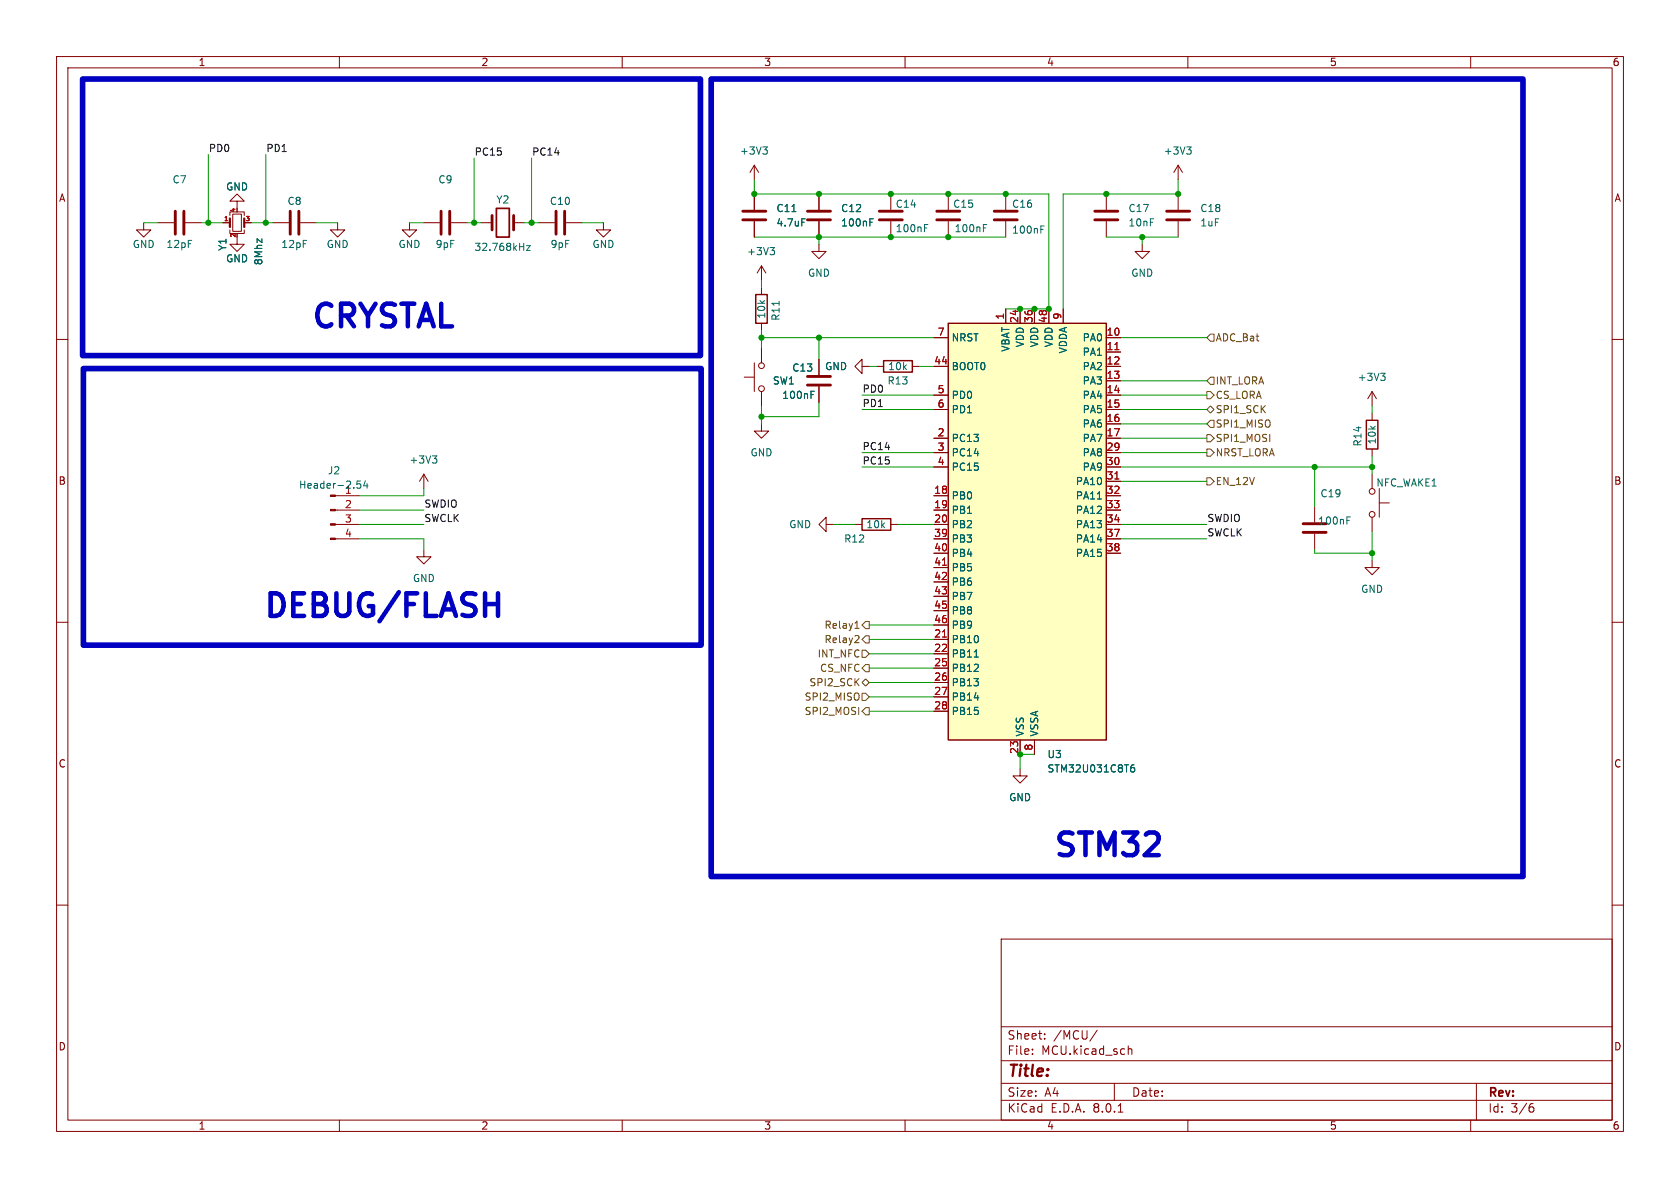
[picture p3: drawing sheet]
<svg xmlns="http://www.w3.org/2000/svg" width="297mm" height="210mm" viewBox="0 0 297 210" stroke-linecap="round" stroke-linejoin="round" font-family="sans-serif">
<g fill="none" stroke="#840000" stroke-width=".18">
<path d="M10 10h277v190h-277zM12 12h273v186h-273zM60 10v2M110 10v2M160 10v2M210 10v2M260 10v2M25.4 39.4v1.2h1.3l-1.3 1.3-1.3-1.3h1.3M27.9 39.4h2.8M32.8 39.4h2.8M39.4 39.4h1.2M40.6 38.1v-.6h2.6v.6"/>
<path d="M41.1 37.8h1.6v3.1h-1.6zM43.2 39.4h1.2M59.7 39.4v1.2h1.3l-1.3 1.3-1.3-1.3h1.3M95.2 39.4h2.8M100.1 39.4h2.8M106.7 39.4v1.2h1.2l-1.2 1.3-1.3-1.3h1.3M133.3 34.3v2.8M133.3 39.1v2.8M144.8 34.3v2.8M144.8 39.1v2.8M157.5 34.3v2.8M157.5 39.1v2.8"/>
<path d="M177.8 34.3v2.8M177.8 39.1v2.8M195.6 34.3v2.8M195.6 39.1v2.8M208.3 29.2v2.6M208.3 34.3v2.8M208.3 39.1v2.8M208.3 29.2l-.8 1.3M208.3 29.2l.7 1.3M10 60h2M40.6 40.6v.7h2.6v-.7M41.9 41.9v1.3h1.3l-1.3 1.3-1.3-1.3h1.3"/>
<path d="M134.6 47v2.5M134.6 47l-.7 1.3M134.6 47l.8 1.3M201.9 43.2v1.3h1.3l-1.3 1.2-1.2-1.2h1.2M285 60h2M131.6 66.7h1.7M133.3 64.1v5.1M134.6 74.9v1.3h1.3l-1.3 1.3-1.3-1.3h1.3M134.6 61.6v2.5M134.6 69.2v2.6M144.8 63.5v2.8M144.8 68.3v2.8"/>
<path d="M152.4 64.8v-1.3l-1.3 1.3 1.3 1.2v-1.2h1.3M154.9 64.8h1.3M161.3 64.8h1.3M242.6 69.2v2.6M242.6 73v1.3M242.6 79.4v1.2M242.6 69.2l.7 1.3M242.6 69.2l-.8 1.3M59.3 92.7h4.2M59.3 95.3h4.2M59.3 90.2h4.2M59.3 87.6h4.2"/>
<path d="M74.9 97.2v1.2h1.3l-1.3 1.3-1.2-1.3h1.2M74.9 83.8l-.7 1.3M74.9 83.8v2.6M74.9 83.8l.8 1.3M146 92.7v-1.3l-1.2 1.3 1.2 1.3v-1.3h1.3M151.1 92.7h1.3M157.5 92.7h1.2M232.4 89.5v2.8M232.4 94.4v2.8M10 110h2M285 110h2M10 160h2"/>
<path d="M285 160h2M177 166h108v32h-108zM60 198v2M110 198v2M160 198v2M177 194.5h108M177 191.5h108M177 187.5h108M177 181.5h108M182.5 186.3v.1M182.5 185.5v.1M184.7 183.6v.1"/>
<path d="M184.7 182.8v.1M194 182.1l-1.3 2M197 191.5v3M197.7 196.6h.8M199.5 184.9v1.5M199.5 185.5l.2-.1 .3 .1 .1 .9M210 198v2M260 198v2M261 191.5v6.5M270.6 195.7h.3l.3 .3-.1 .5-.5 .1M271 195.1l-.4 .1"/>
<circle cx="134.6" cy="64.6" r=".51"/>
<circle cx="134.6" cy="68.7" r=".51"/>
</g>
<g fill="none" stroke="#840000" stroke-width=".51">
<path d="M31 37.3v4.1M32.5 37.3v4.1M98.3 37.3v4.1M99.8 37.3v4.1M131.3 38.9h4.1M131.3 37.3h4.1M142.7 38.9h4.1M142.7 37.3h4.1M155.4 38.9h4.1M155.4 37.3h4.1M175.8 38.9h4M175.8 37.3h4"/>
<path d="M193.5 38.9h4.1M193.5 37.3h4.1M206.2 38.9h4.1M206.2 37.3h4.1M142.7 66.5h4.1M142.7 68.1h4.1M230.4 92.6h4M230.4 94.1h4"/>
</g>
<g fill="none" stroke="#006464" stroke-width=".18">
<path d="M140 37.4h.7M141.7 38.7h.7M153.8 39.3h.4M153.8 38.7h.6M163.4 39.7h.6M184 39.9h.6M209.8 26h.8l-.4 .5M210.3 26.5l.3 .2v.3l-.3 .2M136.1 43.8h.8l-.4 .4M136.7 44.2l.2 .3v.3l-.2 .2M163.4 40.3h.5M184 40.6h.4"/>
<path d="M143.4 69.8h.4M143.4 69.2h.6M244.1 66h.8l-.5 .5M244.6 66.5l.3 .2v.3l-.3 .3M63.1 85h.6M63.1 85.6l.5-.1 .2 .3-.1 .4h-.6M64.6 85l-.3 .9h.8M64.9 85.5v.8M76.4 80.6h.8l-.4 .5M77 81.1l.2 .2v.3l-.2 .3M238.1 92h.4M238.1 91.4h.6"/>
</g>
<path d="M156.2 63.8h5.1v2h-5.1zM241.6 74.3h2v5.1h-2zM152.4 91.7h5.1v2h-5.1z" fill="none" stroke="#840000" stroke-width=".25"/>
<path d="M40.6 38.6v1.5M43.2 38.6v1.5" fill="none" stroke="#840000" stroke-width=".38"/>
<g fill="#840000" stroke="#840000" stroke-width=".18">
<path d="M58.4 95.1h.9v.3h-.9z"/>
<path d="M58.4 92.6h.9v.2h-.9z"/>
<path d="M58.4 90h.9v.3h-.9z"/>
<path d="M58.4 87.5h.9v.3h-.9z"/>
</g>
<path d="M167.6 57.2h28v73.6h-28z" fill="#ffffc2"/>
<path d="M133.6 52.1h2v5.1h-2zM167.6 57.2h28v73.6h-28z" fill="none" stroke="#840000" stroke-width=".25"/>
<g fill="none" stroke="#840000" stroke-width=".18">
<path d="M39.4 39.4h1.2M41.9 35.6h1.3l-1.3-1.3-1.3 1.3h1.3v1.2M43.2 39.4h1.2M48.3 39.4h2.8M53.1 39.4h2.8M72.4 39.4v1.2h1.3l-1.3 1.3-1.3-1.3h1.3M74.9 39.4h2.8M79.8 39.4h2.7M85.1 39.4h1.9M90.8 39.4h1.9M133.3 29.2l-.7 1.3M133.3 29.2v2.6"/>
<path d="M133.3 34.3v2.8M133.3 39.1v2.8M133.3 29.2l.8 1.3M144.8 34.3v2.8M144.8 39.1v2.8M167.6 34.3v2.8M167.6 39.1v2.8M134.6 50.8v1.3M134.6 57.2v1.2M144.8 43.2v1.3h1.2l-1.2 1.2-1.3-1.2h1.3M165.1 59.7h2.5M177.8 54.6v2.6"/>
<path d="M180.3 54.6v2.6M182.9 54.6v2.6M185.4 54.6v2.6M188 54.6v2.6M195.6 59.7h2.5M134.6 61.6v2.5M134.6 69.2v2.6M144.8 63.5v2.8M144.8 68.3v2.8M165.1 64.8h2.5M165.1 69.9h2.5M165.1 72.4h2.5"/>
<path d="M165.1 77.5h2.5M195.6 62.2h2.5M195.6 64.8h2.5M195.6 67.3h2.5M195.6 69.9h2.5M195.6 72.4h2.5M195.6 74.9h2.5M195.6 77.5h2.5M165.1 87.6h2.5M165.1 90.2h2.5M165.1 92.7h2.5M165.1 80h2.5"/>
<path d="M165.1 82.6h2.5M165.1 95.3h2.5M165.1 97.8h2.5M195.6 87.6h2.5M195.6 90.2h2.5M195.6 92.7h2.5M195.6 80h2.5M195.6 82.6h2.5M195.6 85.1h2.5M195.6 95.3h2.5M195.6 97.8h2.5M242.6 99.1v1.2h-1.3l1.3 1.3 1.2-1.3h-1.2"/>
<path d="M242.6 83.8v2.6M242.6 91.4v2.6M243.8 88.9h1.8M243.8 86.4v5M165.1 113h2.5M165.1 115.6h2.5M165.1 118.1h2.5M165.1 100.3h2.5M165.1 102.9h2.5M165.1 105.4h2.5M165.1 108h2.5M165.1 110.5h2.5"/>
<path d="M165.1 120.7h2.5M165.1 123.2h2.5M165.1 125.7h2.5M180.3 135.9v1.3h1.3l-1.3 1.2-1.2-1.2h1.2M180.3 130.8v2.6M182.9 130.8v2.6"/>
<circle cx="242.6" cy="90.9" r=".51"/>
<circle cx="242.6" cy="86.9" r=".51"/>
</g>
<path d="M197.1 61.8h.7M166.6 99.9h.7M197.1 84.7h.7M166.6 112.6h.7" fill="none" stroke="#a90000" stroke-width=".18"/>
<g fill="none" stroke="#006464" stroke-width=".18">
<path d="M134.9 26h.7l-.4 .5M135.4 26.5l.2 .2v.3l-.2 .2M140 37.4h.7M141.7 38.7h.7M153.8 38.7h.6M153.8 39.3h.4M173.8 39.7h.7M93.1 43.4h.6l-.6 .9h.6M137.7 53.3v.7M173.8 40.3h.5M143.4 69.8h.4M143.4 69.2h.6"/>
<path d="M194 88.2h.7M172.2 116.1h.8M199.9 135.9l.2-.2h.4l.1 .2v.3l-.2 .3-.4-.1-.1-.2M200.5 135.2l-.4 .1-.2 .4"/>
</g>
<path d="M51.3 37.3v4.1M52.8 37.3v4.1M78 37.3v4.1M79.5 37.3v4.1M87 38.1v2.5M90.8 38.1v2.5M165.6 38.9h4.1M165.6 37.3h4.1" fill="none" stroke="#840000" stroke-width=".51"/>
<path d="M87.8 36.8h2.2v5.1h-2.2z" fill="none" stroke="#840000" stroke-width=".3"/>
<g fill="none" stroke="#725600" stroke-width=".18">
<path d="M214 59.1h.6v1.2h-.6l-.6-.6zM213.4 72.4l.6-.6 .6 .6-.6 .6zM213.4 76.8h.6l.6 .7-.6 .6h-.6zM213.4 69.2h.6l.6 .7-.6 .6h-.6zM213.4 79.4h.6l.6 .6-.6 .6h-.6zM214 74.3h.6v1.3h-.6l-.6-.7zM214 66.7h.6v1.2h-.6l-.6-.6zM213.4 84.5h.6l.6 .6-.6 .6h-.6zM151.1 111.1h.8M151.4 110l.1-.2v1.3M151.6 112.3l.3 .3-.1 .3-.7 .7h.8M152.4 114.9h.6l.7 .7-.7 .6h-.6z"/>
<path d="M153 109.9h.7v1.2h-.7l-.6-.6zM153 112.4h.7v1.3h-.7l-.6-.7zM153 117.5h.7v1.2h-.7l-.6-.6zM152.4 120.7l.6-.7 .7 .7-.7 .6zM152.4 122.6h.6l.7 .6-.7 .6h-.6zM153 125.1h.7v1.3h-.7l-.6-.7z"/>
</g>
<path d="M85.8 106.8h2.2M88 104.9v4" fill="none" stroke="#0000c2" stroke-width=".8"/>
<path d="M14.6 14h109.2v48.9h-109.2zM125.7 14h143.5v140.9h-143.5zM14.7 65.2h109.3v48.8h-109.3z" fill="none" stroke="#0000c2" stroke-width="1"/>
<g fill="none" stroke="#009600" stroke-width=".18">
<path d="M25.4 39.4h2.5M35.6 39.4h3.8M36.8 27.3v12.1M44.4 39.4h3.9M47 27.3v12.1M55.9 39.4h3.8M72.4 39.4h2.5M82.5 39.4h2.6M83.8 27.9v11.5M92.7 39.4h2.5M94 27.9v11.5M102.9 39.4h3.8"/>
<path d="M133.3 31.8v2.5h52.1v20.3h-7.6M208.3 31.8v2.5h-20.3v20.3M133.3 41.9h44.5M134.6 59.7h30.5M134.6 49.5v1.3M134.6 58.4v3.2M144.8 41.9v1.3M144.8 59.7v3.8M195.6 41.9h12.7M198.1 59.7h15.3M201.9 41.9v1.3M134.6 71.8v3.1"/>
<path d="M144.8 71.1v2.6h-10.2M152.4 69.9h12.7M152.4 72.4h12.7M153.7 64.8h1.2M162.6 64.8h2.5M198.1 69.9h15.3M198.1 77.5h15.3M198.1 67.3h15.3M198.1 72.4h15.3M198.1 74.9h15.3M242.6 71.8v1.2M63.5 92.7h11.4"/>
<path d="M63.5 90.2h11.4M63.5 95.3h11.4v1.9M74.9 86.4v1.2h-11.4M147.3 92.7h3.8M152.4 82.6h12.7M152.4 80h12.7M158.7 92.7h6.4M198.1 82.6h44.5M198.1 92.7h15.3M198.1 80h15.3M198.1 95.3h15.3M198.1 85.1h15.3"/>
<path d="M232.4 82.6v6.9M232.4 97.2v.6h10.2M242.6 80.6v3.2M242.6 94v5.1M153.7 115.6h11.4M153.7 110.5h11.4M153.7 113h11.4M153.7 118.1h11.4M153.7 120.7h11.4M153.7 125.7h11.4M153.7 123.2h11.4M182.9 133.4h-2.6v2.5"/>
</g>
<g fill="#009600" stroke="#009600" stroke-width=".18">
<circle cx="167.6" cy="34.3" r=".46"/>
<circle cx="157.5" cy="34.3" r=".46"/>
<circle cx="182.9" cy="54.6" r=".46"/>
<circle cx="185.4" cy="54.6" r=".46"/>
<circle cx="177.8" cy="34.3" r=".46"/>
<circle cx="180.3" cy="54.6" r=".46"/>
<circle cx="232.4" cy="82.6" r=".46"/>
<circle cx="242.6" cy="82.6" r=".46"/>
<circle cx="195.6" cy="34.3" r=".46"/>
<circle cx="201.9" cy="41.9" r=".46"/>
<circle cx="208.3" cy="34.3" r=".46"/>
<circle cx="167.6" cy="41.9" r=".46"/>
<circle cx="157.5" cy="41.9" r=".46"/>
<circle cx="144.8" cy="59.7" r=".46"/>
<circle cx="134.6" cy="59.7" r=".46"/>
<circle cx="144.8" cy="34.3" r=".46"/>
<circle cx="133.3" cy="34.3" r=".46"/>
<circle cx="144.8" cy="41.9" r=".46"/>
<circle cx="134.6" cy="73.7" r=".46"/>
<circle cx="242.6" cy="97.8" r=".46"/>
<circle cx="180.3" cy="133.4" r=".46"/>
<circle cx="83.8" cy="39.4" r=".46"/>
<circle cx="94" cy="39.4" r=".46"/>
<circle cx="36.8" cy="39.4" r=".46"/>
<circle cx="47" cy="39.4" r=".46"/>
</g>
<g font-size="5.6" fill="#0000c2">
<text x="54.5" y="59.1">CRYSTAL</text>
<text x="46.1" y="110.3">DEBUG/FLASH</text>
<text x="185.8" y="152.6">STM32</text>
</g>
<text font-size="2.8" fill="#840000" x="178" y="190.9">Title:</text>
<g font-size="2.1" fill="#840000">
<text x="178" y="184">Sheet:</text>
<text x="186.2" y="184">/MCU/</text>
<text x="178" y="186.7">File:</text>
<text x="184.1" y="186.7">MCU.kicad_sch</text>
<text x="178" y="196.9">KiCad</text>
<text x="178" y="194.1">Size:</text>
<text x="184.7" y="194.1">A4</text>
<text x="185.7" y="196.9">E.D.A.</text>
<text x="193.3" y="196.9">8.0.1</text>
<text x="200" y="194.1">Date:</text>
<text x="263" y="194.3">Rev:</text>
<text x="263" y="196.9">Id:</text>
<text x="267.1" y="196.9">3/6</text>
</g>
<g font-size="1.8" fill="#840000">
<text x="35" y="11.9">1</text>
<text x="85" y="11.9">2</text>
<text x="135" y="11.9">3</text>
<text x="185" y="11.9">4</text>
<text x="235" y="11.9">5</text>
<text x="285" y="11.9">6</text>
<text x="10.3" y="35.9">A</text>
<text x="285.3" y="35.9">A</text>
<text x="10.3" y="85.9">B</text>
<text x="285.3" y="85.9">B</text>
<text x="10.3" y="135.9">C</text>
<text x="285.3" y="135.9">C</text>
<text x="10.3" y="185.9">D</text>
<text x="285.3" y="185.9">D</text>
<text x="35" y="199.9">1</text>
<text x="85" y="199.9">2</text>
<text x="135" y="199.9">3</text>
<text x="185" y="199.9">4</text>
<text x="235" y="199.9">5</text>
<text x="285" y="199.9">6</text>
</g>
<g font-size="1.8" fill="#0f0f0f">
<text x="36.8" y="27">PD0</text>
<text x="47" y="27">PD1</text>
<text x="83.8" y="27.6">PC15</text>
<text x="94" y="27.6">PC14</text>
<text x="152.4" y="69.5">PD0</text>
<text x="152.4" y="72">PD1</text>
<text x="152.4" y="82.2">PC15</text>
<text x="152.4" y="79.7">PC14</text>
<text x="74.9" y="89.8">SWDIO</text>
<text x="74.9" y="92.4">SWCLK</text>
<text x="213.4" y="94.9">SWCLK</text>
<text x="213.4" y="92.4">SWDIO</text>
</g>
<g font-size="1.8" fill="#006464">
<text x="130.7" y="27.5">+3V3</text>
<text x="205.6" y="27.5">+3V3</text>
<text x="30.4" y="32.6">C7</text>
<text x="39.9" y="33.9">GND</text>
<text x="77.4" y="32.6">C9</text>
<text x="50.7" y="36.4">C8</text>
<text x="87.6" y="36.2">Y2</text>
<text x="97.1" y="36.4">C10</text>
<text x="137.2" y="37.7">C11</text>
<text x="137.2" y="40.2">4.7uF</text>
<text x="148.6" y="40.2">100nF</text>
<text x="148.6" y="37.7">C12</text>
<text x="158.3" y="41.2">100nF</text>
<text x="158.3" y="36.9">C14</text>
<text x="168.4" y="36.9">C15</text>
<text x="168.7" y="41.2">100nF</text>
<text x="178.8" y="41.5">100nF</text>
<text x="178.8" y="36.9">C16</text>
<text x="199.4" y="37.7">C17</text>
<text x="199.4" y="40.2">10nF</text>
<text x="212.1" y="40.2">1uF</text>
<text x="212.1" y="37.7">C18</text>
<text x="23.4" y="44">GND</text>
<text x="29.3" y="44">12pF</text>
<text x="39.9" y="46.6">GND</text>
<text x="40.2" y="44.4" transform="rotate(-90 40.2 44.4)">Y1</text>
<text x="46.6" y="47" transform="rotate(-90 46.6 47)">8Mhz</text>
<text x="49.6" y="44">12pF</text>
<text x="57.7" y="44">GND</text>
<text x="70.4" y="44">GND</text>
<text x="76.9" y="44">9pF</text>
<text x="83.8" y="44.6">32.768kHz</text>
<text x="97.2" y="44">9pF</text>
<text x="104.6" y="44">GND</text>
<text x="132" y="45.3">+3V3</text>
<text x="142.7" y="49.1">GND</text>
<text x="199.9" y="49.1">GND</text>
<text x="135.5" y="56.4" transform="rotate(-90 135.5 56.4)">10k</text>
<text x="138" y="56.8" transform="rotate(-90 138 56.8)">R11</text>
<text x="140" y="65.9">C13</text>
<text x="145.8" y="65.6">GND</text>
<text x="156.9" y="65.6">10k</text>
<text x="168.1" y="65.6">BOOT0</text>
<text x="168.1" y="60.6">NRST</text>
<text x="178.7" y="62.3" transform="rotate(-90 178.7 62.3)">VBAT</text>
<text x="181.2" y="61.5" transform="rotate(-90 181.2 61.5)">VDD</text>
<text x="183.7" y="61.5" transform="rotate(-90 183.7 61.5)">VDD</text>
<text x="186.3" y="61.5" transform="rotate(-90 186.3 61.5)">VDD</text>
<text x="188.8" y="62.6" transform="rotate(-90 188.8 62.6)">VDDA</text>
<text x="191.3" y="60.6">PA0</text>
<text x="191.3" y="63.1">PA1</text>
<text x="191.3" y="65.6">PA2</text>
<text x="136.5" y="68.2">SW1</text>
<text x="138.2" y="70.7">100nF</text>
<text x="156.8" y="68.2">R13</text>
<text x="168.1" y="70.7">PD0</text>
<text x="191.3" y="68.2">PA3</text>
<text x="191.3" y="70.7">PA4</text>
<text x="239.9" y="67.5">+3V3</text>
<text x="168.1" y="73.3">PD1</text>
<text x="191.3" y="73.3">PA5</text>
<text x="191.3" y="75.8">PA6</text>
<text x="72.3" y="82.1">+3V3</text>
<text x="132.6" y="80.9">GND</text>
<text x="168.1" y="78.3">PC13</text>
<text x="168.1" y="80.9">PC14</text>
<text x="168.1" y="83.4">PC15</text>
<text x="191.3" y="78.3">PA7</text>
<text x="191.3" y="80.9">PA8</text>
<text x="191.3" y="83.4">PA9</text>
<text x="240.9" y="79" transform="rotate(-90 240.9 79)">R14</text>
<text x="243.4" y="78.7" transform="rotate(-90 243.4 78.7)">10k</text>
<text x="52.8" y="86.6">Header-2.54</text>
<text x="57.9" y="84">J2</text>
<text x="60.9" y="87.4">1</text>
<text x="168.1" y="88.5">PB0</text>
<text x="190.1" y="86">PA10</text>
<text x="190.1" y="88.5">PA11</text>
<text x="233.3" y="88.1">C19</text>
<text x="243.2" y="86.2">NFC_WAKE1</text>
<text x="139.4" y="93.6">GND</text>
<text x="153.1" y="93.6">10k</text>
<text x="168.1" y="91">PB1</text>
<text x="168.1" y="93.6">PB2</text>
<text x="190.1" y="91">PA12</text>
<text x="190.1" y="93.6">PA13</text>
<text x="232.9" y="92.9">100nF</text>
<text x="149.1" y="96.1">R12</text>
<text x="168.1" y="96.1">PB3</text>
<text x="168.1" y="98.7">PB4</text>
<text x="168.1" y="101.2">PB5</text>
<text x="190.1" y="96.1">PA14</text>
<text x="190.1" y="98.7">PA15</text>
<text x="72.9" y="103.1">GND</text>
<text x="168.1" y="103.7">PB6</text>
<text x="168.1" y="106.3">PB7</text>
<text x="240.5" y="105">GND</text>
<text x="168.1" y="113.9">PB10</text>
<text x="168.1" y="108.8">PB8</text>
<text x="168.1" y="111.4">PB9</text>
<text x="168.1" y="116.4">PB11</text>
<text x="168.1" y="119">PB12</text>
<text x="168.1" y="121.5">PB13</text>
<text x="168.1" y="124.1">PB14</text>
<text x="168.1" y="126.6">PB15</text>
<text x="181.2" y="130.3" transform="rotate(-90 181.2 130.3)">VSS</text>
<text x="183.7" y="130.3" transform="rotate(-90 183.7 130.3)">VSSA</text>
<text x="185.1" y="134.2">U3</text>
<text x="185.1" y="136.8">STM32U031C8T6</text>
<text x="178.3" y="141.8">GND</text>
</g>
<g font-size="1.8" fill="#a90000">
<text x="165.7" y="59.4">7</text>
<text x="177.5" y="56.6" transform="rotate(-90 177.5 56.6)">1</text>
<text x="180.1" y="57.2" transform="rotate(-90 180.1 57.2)">24</text>
<text x="182.6" y="57.2" transform="rotate(-90 182.6 57.2)">36</text>
<text x="185.2" y="57.2" transform="rotate(-90 185.2 57.2)">48</text>
<text x="187.7" y="56.6" transform="rotate(-90 187.7 56.6)">9</text>
<text x="195.5" y="59.4">10</text>
<text x="165.1" y="64.5">44</text>
<text x="195.5" y="62">11</text>
<text x="195.5" y="64.5">12</text>
<text x="165.7" y="69.6">5</text>
<text x="195.5" y="67.1">13</text>
<text x="195.5" y="69.6">14</text>
<text x="165.7" y="77.2">2</text>
<text x="165.7" y="72.1">6</text>
<text x="195.5" y="72.1">15</text>
<text x="195.5" y="74.7">16</text>
<text x="195.5" y="77.2">17</text>
<text x="165.7" y="79.8">3</text>
<text x="165.7" y="82.3">4</text>
<text x="195.5" y="79.8">29</text>
<text x="195.5" y="82.3">30</text>
<text x="60.9" y="89.9">2</text>
<text x="165.1" y="87.4">18</text>
<text x="165.1" y="89.9">19</text>
<text x="195.5" y="84.8">31</text>
<text x="195.5" y="87.4">32</text>
<text x="195.5" y="89.9">33</text>
<text x="60.9" y="92.5">3</text>
<text x="60.9" y="95">4</text>
<text x="165.1" y="92.5">20</text>
<text x="165.1" y="95">39</text>
<text x="195.5" y="92.5">34</text>
<text x="195.5" y="95">37</text>
<text x="165.1" y="97.5">40</text>
<text x="165.1" y="100.1">41</text>
<text x="195.5" y="97.5">38</text>
<text x="165.1" y="102.6">42</text>
<text x="165.1" y="105.2">43</text>
<text x="165.1" y="107.7">45</text>
<text x="165.1" y="112.8">21</text>
<text x="165.1" y="110.2">46</text>
<text x="165.1" y="115.3">22</text>
<text x="165.1" y="117.9">25</text>
<text x="165.1" y="120.4">26</text>
<text x="165.1" y="122.9">27</text>
<text x="165.1" y="125.5">28</text>
<text x="180.1" y="133.4" transform="rotate(-90 180.1 133.4)">23</text>
<text x="182.6" y="132.8" transform="rotate(-90 182.6 132.8)">8</text>
</g>
<g font-size="1.8" fill="#725600">
<text x="214.8" y="60.6">ADC_Bat</text>
<text x="214.8" y="68.2">INT_LORA</text>
<text x="214.8" y="70.7">CS_LORA</text>
<text x="214.8" y="73.3">SPI1_SCK</text>
<text x="214.8" y="75.8">SPI1_MISO</text>
<text x="214.8" y="78.3">SPI1_MOSI</text>
<text x="214.8" y="80.9">NRST_LORA</text>
<text x="214.8" y="86">EN_12V</text>
<text x="145.7" y="111.4">Relay1</text>
<text x="145.7" y="113.9">Relay2</text>
<text x="144.4" y="116.4">INT_NFC</text>
<text x="144.9" y="119">CS_NFC</text>
<text x="142.1" y="124.1">SPI2_MISO</text>
<text x="143" y="121.5">SPI2_SCK</text>
<text x="142.1" y="126.6">SPI2_MOSI</text>
</g>
<g font-size="1.1" fill="#a90000">
<text x="39.5" y="39.1">1</text>
<text x="41.7" y="37.7" transform="rotate(-90 41.7 37.7)">4</text>
<text x="43.3" y="39.1">3</text>
<text x="41.7" y="42.1" transform="rotate(-90 41.7 42.1)">2</text>
</g>
</svg>
